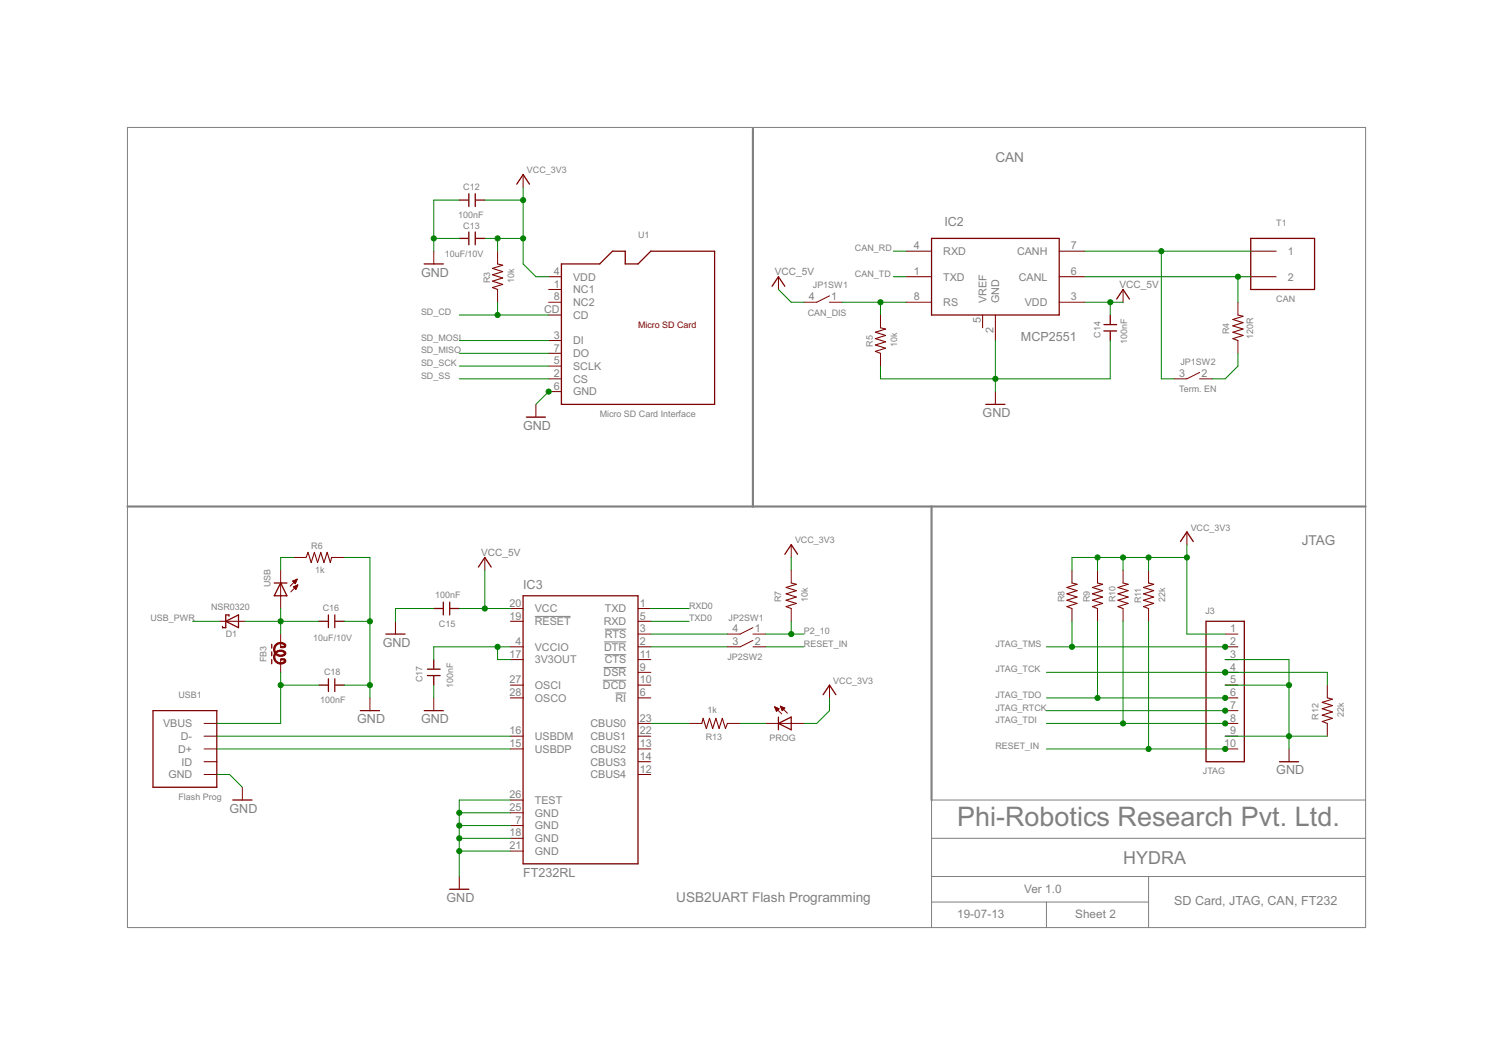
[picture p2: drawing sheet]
<svg xmlns="http://www.w3.org/2000/svg" width="297mm" height="210mm" viewBox="0 0 297 210" stroke-linecap="round" stroke-linejoin="round" font-family="sans-serif">
<g fill="none" stroke="#808080" stroke-width=".2">
<path d="M25.4 25.4h246.3v159.2h-246.3zM106.4 122.6h7.1M120 135.3h4.6M120.1 132.8h4.5M120.2 127.7h4.4M120.3 130.3h4.3M120.4 125.2h4.2M122.4 137.9h2.2M271.7 159.2h-86.4v25.4M185.3 166.8h86.4M185.3 174.4h86.4M185.3 179.5h43.2"/>
<path d="M208.2 179.5v5.1M228.5 174.4v10.2"/>
</g>
<path d="M149.8 25.6v75.2M25.4 100.8h246.3M185.3 100.8v58.4" fill="none" stroke="#808080" stroke-width=".42"/>
<g fill="none" stroke="#800000" stroke-width=".25">
<path d="M91.4 39.8h1.8M93.3 38.5v2.6M94.6 38.5v2.6M94.7 39.8h1.8M102.8 36.6l1.3-1.9 1.2 1.9M84.4 52.5h3.8M91.4 47.4h1.8M93.3 46.2v2.5M94.6 46.2v2.5M94.7 47.4h1.8M111.7 52.5h7.6l2.6-2.5h2.5v2.5h2.5l2.6-2.5h12.7v30.5h-30.5zM153.6 57l1.3-1.9 1.2 1.9"/>
<path d="M185.3 47.4h25.4v15.3h-25.4zM222.2 59.5l1.2-1.9 1.3 1.9M248.8 47.4h12.7v10.2h-12.7zM219.6 65.8h2.6M219.6 64.6h2.6M220.9 62.7v1.8M220.9 66v1.8M104.7 83h3.8M196.1 80.5h3.8M54.6 116h2.5M55.8 116l1.3 2.5h-2.5zM88.2 119.8v2.5"/>
<path d="M89.5 119.8v2.5M95.2 112.8l1.3-1.9 1.2 1.9M104.1 118.5h22.8v53.4h-22.8zM156.1 110.3l1.3-1.9 1.3 1.9M234.9 107.7l1.2-1.9 1.3 1.9M44.9 123.6l2.6-1.3v2.6zM45.6 122.6v-.3h-.7v2.6h-.6v-.3M54.1 128.2v.7M54.1 129.7v.8M54.1 131.2v.9M63.4 123.6h1.8M63.4 136.3h1.8"/>
<path d="M65.3 122.3v2.6M65.3 135v2.6M66.6 122.3v2.6M66.6 135v2.6M66.7 123.6h1.8M66.7 136.3h1.8M76.8 126.2h3.8M85 134.4h2.6M85 133.1h2.6M86.3 131.2v1.8M86.3 134.5v1.8M86.3 121.1h1.8"/>
<path d="M89.6 121.1h1.8M163.8 138.2l1.2-1.9 1.3 1.9M239.9 123.6h7.7v28h-7.7zM30.4 141.4h12.7v15.2h-12.7zM46.3 159.2h3.8M71.7 141.4h3.8M84.4 141.4h3.8M154.9 143.9l2.5-1.2v2.5zM154.9 142.7v2.5M254.6 151.6h3.8M89.5 176.9h3.8"/>
</g>
<g fill="none" stroke="#800000" stroke-width=".2">
<path d="M104.1 34.7v2.6M86.3 50v2.5M99 50v2.5M99 57.6v2.5M109.2 57.6h2.5M109.2 55.1h2.5M154.9 55.1v2.5M165 58.9l-2.5 1.2h-2.5M180.3 55.1h5M180.3 50h5M210.7 55.1h5.1M210.7 50h5.1"/>
<path d="M223.4 57.6v2.5M248.8 55.1h5.1M248.8 50h5.1M109.2 75.4h2.5M109.2 67.8h2.5M109.2 72.8h2.5M109.2 77.9h2.5M109.2 70.3h2.5M109.2 60.1h2.5M109.2 62.7h2.5M165 60.1h2.6M175.2 62.7v2.5"/>
<path d="M175.2 70.3v2.5M180.3 60.1h5M195.5 62.7v2.5M198 62.7v5.1M198 77.9v2.6M210.7 60.1h5.1M238.7 74.1l-2.6 1.3h-2.5M238.7 75.4h2.5M246.3 60.1v2.6M246.3 67.8v2.5M106.6 80.5v2.5M55.8 113.5v7.6"/>
<path d="M58.3 115.6h.6M58.4 116.8l.8-.4-.3 .9zM58.4 110.9h2.5M58.4 115.8h.5M58.4 116.8h.7M58.5 116.7h.6M58.5 115.5h.5M58.5 115.9h.4M58.6 117h.4M58.6 116h.2M58.7 117.1h.2M58.7 116.6h.5"/>
<path d="M58.7 116.1h.1M58.8 115.4h.3M58.8 117.2h.1M59 116.5h.2M59 115.3h.1M59.1 115.2l-1.4 1.4M59.1 115.2l-.4 .9M59.1 115.2l-.9 .4 .5 .5M59.2 116.4l-1.4 1.4M66 110.9h2.5M96.5 110.9v2.6M157.4 108.4v2.5"/>
<path d="M157.4 113.5v2.5M213.3 113.5v2.5M218.4 113.5v2.5M223.4 113.5v2.5M228.5 113.5v2.5M236.1 105.8v2.6M43.6 123.6h5.1M55.8 126.2v2.5M55.8 131.2v2.6M73.6 138.9v2.5M78.7 123.6v2.6M86.3 138.9v2.5"/>
<path d="M101.5 128.7h2.6M101.5 131.2h2.6M101.5 136.3h2.6M101.5 138.9h2.6M101.5 121.1h2.6M101.5 123.6h2.6M126.9 126.2h2.6M126.9 128.7h2.6M126.9 131.2h2.6M126.9 133.8h2.6M126.9 136.3h2.6M126.9 138.9h2.6"/>
<path d="M126.9 121.1h2.6M126.9 123.6h2.6M149.8 124.9l-2.5 1.3h-2.6M149.8 126.2h2.5M149.8 127.4l-2.5 1.3h-2.6M149.8 128.7h2.5M157.4 121.1v2.5M165 136.3v2.6M213.3 121.1v2.5M218.4 121.1v2.5M223.4 121.1v2.5M228.5 121.1v2.5"/>
<path d="M243.8 126.2h2.5M243.8 128.7h2.5M243.8 131.2h2.5M243.8 133.8h2.5M243.8 136.3h2.5M243.8 138.9h2.5M264.1 136.3v2.6M40.6 143.9h2.5M40.6 146.5h2.5M40.6 149h2.5M40.6 151.6h2.5M40.6 154.1h2.5"/>
<path d="M48.2 156.6v2.6M101.5 146.5h2.6M101.5 149h2.6M101.5 159.2h2.6M126.9 143.9h2.6M126.9 146.5h2.6M126.9 149h2.6M126.9 151.6h2.6M126.9 154.1h2.6M137.1 143.9h2.5M144.7 143.9h2.6M152.3 143.9h7.7"/>
<path d="M154.1 140.6l1.4 1.4M154.1 140.6l.9 .4-.5 .5zM154.1 140.7h.2M154.2 140.8h.4M154.2 141h.7M154.3 141.1h.6M154.3 141.2h.5M154.4 141.3h.3M154.5 141.5h.1M155.3 140.5l1.4 1.4M155.3 140.5l.8 .4-.5 .5zM155.3 140.6h.2"/>
<path d="M155.3 140.7h.5M155.4 140.8h.6M155.4 141h.7M155.5 141.1h.4M155.6 141.2h.2M155.6 141.3h.1M243.8 141.4h2.5M243.8 143.9h2.5M243.8 146.5h2.5M243.8 149h2.5M256.5 149v2.6M264.1 143.9v2.6"/>
<path d="M91.4 174.4v2.5M101.5 164.3h2.6M101.5 161.7h2.6M101.5 166.8h2.6M101.5 169.3h2.6"/>
</g>
<path d="M99 52.5l1 .3-2 .6 2 .6-2 .7 2 .6-2 .6 2 .7-2 .6 1 .4M175.2 65.2l1 .3-2 .6 2 .6-2 .7 2 .6-2 .6 2 .7-2 .6 1 .4M246.3 62.7l1 .2-2 .7 2 .6-2 .6 2 .7-2 .6 2 .6-2 .7 1 .4M60.9 110.9l.4-1 .6 2 .6-2 .7 2 .6-2 .7 2 .6-2 .6 2 .3-1M157.4 116l1 .2-2 .7 2 .6-2 .7 2 .6-2 .6 2 .7-2 .6 1 .4M213.3 116l1 .2-2 .7 2 .6-2 .7 2 .6-2 .6 2 .7-2 .6 1 .4M218.4 116l1 .2-2.1 .7 2.1 .6-2.1 .7 2.1 .6-2.1 .6 2.1 .7-2.1 .6 1.1 .4M223.4 116l1.1 .2-2.1 .7 2.1 .6-2.1 .7 2.1 .6-2.1 .6 2.1 .7-2.1 .6 1 .4M228.5 116l1 .2-2 .7 2 .6-2 .7 2 .6-2 .6 2 .7-2 .6 1 .4M264.1 138.9l1 .2-2 .6 2 .7-2 .6 2 .6-2 .7 2 .6-2 .7 1 .3M139.6 143.9l.3-1 .6 2 .7-2 .6 2 .6-2 .7 2 .6-2 .6 2 .4-1" fill="none" stroke="#800000" stroke-width=".21"/>
<g fill="#800000" stroke="#800000" stroke-width=".2">
<path d="M56.6 131.1l.3 .4-.3 .3-.1-.2z" fill-rule="evenodd"/>
<path d="M56.6 129.6l.3 .4-.3 .3-.1-.2z" fill-rule="evenodd"/>
<path d="M56.6 128.1l.3 .3-.3 .4-.1-.2z" fill-rule="evenodd"/>
<path d="M55.8 131.1h.8v.3h-.7z" fill-rule="evenodd"/>
<path d="M55.9 128.6h.7v.2l-.7 .1-.1-.1z" fill-rule="evenodd"/>
<path d="M54.8 129.8a1.41 1.41 0 0 1 1.9-.2l-.2 .2a1.14 1.14 0 0 0-1.5 .2 1.14 1.14 0 0 0 0 1.5 1.14 1.14 0 0 0 1.5 .1l.2 .2a1.4 1.4 0 0 1-1.9-.1 1.4 1.4 0 0 1 0-1.9z" fill-rule="evenodd"/>
<path d="M54.8 128.3a1.41 1.41 0 0 1 1.9-.2l-.2 .2a1.14 1.14 0 0 0-1.5 .1 1.14 1.14 0 0 0 0 1.6 1.14 1.14 0 0 0 1.5 .1l.2 .2a1.4 1.4 0 0 1-1.9-.1 1.4 1.4 0 0 1 0-1.9z" fill-rule="evenodd"/>
</g>
<g fill="none" stroke="#008000" stroke-width=".2">
<path d="M91.4 39.8h-5.1v10.2M96.5 39.8h7.6M104.1 37.3v15.2l2.5 2.6h2.6M86.3 47.4h5.1M96.5 47.4h7.6M99 47.4v2.6M154.9 57.6l2.5 2.5h2.6M177.7 55.1h2.6M177.7 50h2.6M215.8 55.1h33M215.8 50h33M231.1 50v25.4h2.5"/>
<path d="M246.3 55.1v5M91.4 75.4h17.8M91.4 62.7h17.8M91.4 67.8h17.8M91.4 70.3h17.8M91.4 72.8h17.8M99 60.1v2.6M109.2 77.9l-2.6 2.6M167.6 60.1h12.7M175.2 60.1v2.6M198 67.8v10.1M215.8 60.1h7.6"/>
<path d="M220.9 60.1v2.6M220.9 67.8v7.6h-45.7v-2.6M246.3 70.3v2.5l-2.5 2.6h-2.6M58.4 110.9h-2.6v2.6M68.5 110.9h5.1v28M96.5 113.5v7.6M157.4 110.9v2.6M218.4 110.9v2.6M223.4 110.9v2.6M228.5 110.9v2.6M236.1 108.4v17.8h7.7M236.1 110.9h-22.8v2.6"/>
<path d="M38.3 123.6h5.3M48.7 123.6h14.7M55.8 133.8v10.1h-12.7M55.8 136.3h7.6M55.8 121.1v5.1M68.5 136.3h5.1M68.5 123.6h5.1M86.3 136.3v2.6M86.3 121.1h-7.6v2.5M91.4 121.1h10.1M99 128.7v2.5h2.5M101.5 128.7h-15.2v2.5"/>
<path d="M129.5 126.2h15.2M129.5 121.1h7.6M129.5 123.6h7.6M129.5 128.7h15.2M152.3 126.2h7.7M152.3 128.7h7.7M157.4 123.6v2.6M165 138.9v2.5l-2.5 2.5h-2.5M208.2 128.7h35.6M208.2 133.8h55.9v2.5M208.2 138.9h35.6M213.3 123.6v5.1"/>
<path d="M218.4 123.6v15.3M223.4 123.6v20.3M228.5 123.6v25.4M243.8 131.2h12.7v17.8M243.8 136.3h12.7M43.1 146.5h58.4M43.1 154.1h2.6l2.5 2.5M43.1 149h58.4M101.5 159.2h-10.1v15.2M129.5 143.9h7.6M147.3 143.9h5M208.2 143.9h35.6"/>
<path d="M208.2 141.4h35.6M208.2 149h35.6M243.8 146.5h20.3M91.4 161.7h10.1M91.4 164.3h10.1M91.4 166.8h10.1M91.4 169.3h10.1"/>
</g>
<g fill="#008000" stroke="#008000" stroke-width=".2">
<circle cx="104.1" cy="47.4" r=".51"/>
<circle cx="99" cy="47.4" r=".51"/>
<circle cx="104.1" cy="39.8" r=".51"/>
<circle cx="236.1" cy="110.9" r=".51"/>
<circle cx="218.4" cy="110.9" r=".51"/>
<circle cx="223.4" cy="110.9" r=".51"/>
<circle cx="228.5" cy="110.9" r=".51"/>
<circle cx="109.2" cy="77.9" r=".51"/>
<circle cx="198" cy="75.4" r=".51"/>
<circle cx="256.5" cy="146.5" r=".51"/>
<circle cx="256.5" cy="136.3" r=".51"/>
<circle cx="91.4" cy="161.7" r=".51"/>
<circle cx="91.4" cy="164.3" r=".51"/>
<circle cx="91.4" cy="166.8" r=".51"/>
<circle cx="91.4" cy="169.3" r=".51"/>
<circle cx="73.6" cy="136.3" r=".51"/>
<circle cx="73.6" cy="123.6" r=".51"/>
<circle cx="86.3" cy="47.4" r=".51"/>
<circle cx="220.9" cy="60.1" r=".51"/>
<circle cx="96.5" cy="121.1" r=".51"/>
<circle cx="175.2" cy="60.1" r=".51"/>
<circle cx="231.1" cy="50" r=".51"/>
<circle cx="246.3" cy="55.1" r=".51"/>
<circle cx="213.3" cy="128.7" r=".51"/>
<circle cx="243.8" cy="128.7" r=".51"/>
<circle cx="243.8" cy="133.8" r=".51"/>
<circle cx="218.4" cy="138.9" r=".51"/>
<circle cx="243.8" cy="138.9" r=".51"/>
<circle cx="243.8" cy="141.4" r=".51"/>
<circle cx="223.4" cy="143.9" r=".51"/>
<circle cx="243.8" cy="143.9" r=".51"/>
<circle cx="228.5" cy="149" r=".51"/>
<circle cx="243.8" cy="149" r=".51"/>
<circle cx="99" cy="128.7" r=".51"/>
<circle cx="157.4" cy="126.2" r=".51"/>
<circle cx="55.8" cy="136.3" r=".51"/>
<circle cx="55.8" cy="123.6" r=".51"/>
<circle cx="99" cy="62.7" r=".51"/>
</g>
<text font-size="6" fill="#808080" x="190.4" y="164.2">Phi-Robotics Research Pvt. Ltd.</text>
<text font-size="4" fill="#808080" x="223.4" y="171.9">HYDRA</text>
<g font-size="3" fill="#808080">
<text x="198" y="32.2">CAN</text>
<text x="259" y="108.4">JTAG</text>
<text x="134.6" y="179.5">USB2UART Flash Programming</text>
</g>
<g font-size="2.8" fill="#808080">
<text x="187.9" y="44.9">IC2</text>
<text x="83.8" y="55.1">GND</text>
<text x="203.1" y="67.8">MCP2551</text>
<text x="195.5" y="83">GND</text>
<text x="104.1" y="85.5">GND</text>
<text x="104.1" y="117.3">IC3</text>
<text x="76.1" y="128.7">GND</text>
<text x="71.1" y="143.9">GND</text>
<text x="83.8" y="143.9">GND</text>
<text x="253.9" y="154.1">GND</text>
<text x="45.7" y="161.7">GND</text>
<text x="88.8" y="179.5">GND</text>
<text x="104.1" y="174.4">FT232RL</text>
<text x="233.6" y="180.1">SD Card, JTAG, CAN, FT232</text>
</g>
<g font-size="2.6" fill="#808080">
<text x="203.8" y="177.6">Ver 1.0</text>
<text x="190.4" y="182.7">19-07-13</text>
<text x="213.9" y="182.7">Sheet 2</text>
</g>
<g font-size="2.4" fill="#808080">
<text x="181.8" y="49.6">4</text>
<text x="187.7" y="50.7">RXD</text>
<text x="202.3" y="50.7">CANH</text>
<text x="213.1" y="49.6">7</text>
<text x="256.2" y="50.7">1</text>
<text x="110.2" y="57.2">1</text>
<text x="110.2" y="54.7">4</text>
<text x="110.2" y="59.8">8</text>
<text x="114" y="58.4">NC1</text>
<text x="114" y="55.8">VDD</text>
<text x="160.9" y="59.8">4</text>
<text x="165.4" y="59.8">1</text>
<text x="181.8" y="54.7">1</text>
<text x="181.8" y="59.8">8</text>
<text x="187.7" y="55.8">TXD</text>
<text x="202.7" y="55.8">CANL</text>
<text x="213.1" y="59.8">3</text>
<text x="213.1" y="54.7">6</text>
<text x="256.2" y="55.8">2</text>
<text x="108.3" y="62.3">CD</text>
<text x="114" y="60.9">NC2</text>
<text x="114" y="63.4">CD</text>
<text x="187.7" y="60.9">RS</text>
<text x="195.1" y="64.2" transform="rotate(-90 195.1 64.2)">5</text>
<text x="196.3" y="60.3" transform="rotate(-90 196.3 60.3)">VREF</text>
<text x="198.8" y="60.3" transform="rotate(-90 198.8 60.3)">GND</text>
<text x="203.9" y="60.9">VDD</text>
<text x="110.2" y="67.4">3</text>
<text x="110.2" y="69.9">7</text>
<text x="114" y="68.5">DI</text>
<text x="114" y="71.1">DO</text>
<text x="197.7" y="66.2" transform="rotate(-90 197.7 66.2)">2</text>
<text x="110.2" y="75">2</text>
<text x="110.2" y="72.5">5</text>
<text x="110.2" y="77.6">6</text>
<text x="114" y="76.1">CS</text>
<text x="114" y="73.6">SCLK</text>
<text x="234.6" y="75">3</text>
<text x="239" y="75">2</text>
<text x="114" y="78.7">GND</text>
<text x="101.4" y="120.7">20</text>
<text x="101.4" y="123.3">19</text>
<text x="106.4" y="121.8">VCC</text>
<text x="106.4" y="124.4">RESET</text>
<text x="120.1" y="124.4">RXD</text>
<text x="120.3" y="121.8">TXD</text>
<text x="127.3" y="120.7">1</text>
<text x="127.3" y="123.3">5</text>
<text x="127.3" y="125.8">3</text>
<text x="145.7" y="125.8">4</text>
<text x="150.1" y="125.8">1</text>
<text x="244.8" y="125.8">1</text>
<text x="101.4" y="130.9">17</text>
<text x="102.5" y="128.3">4</text>
<text x="106.4" y="132">3V3OUT</text>
<text x="106.4" y="129.5">VCCIO</text>
<text x="120.2" y="129.5">DTR</text>
<text x="120.3" y="132">CTS</text>
<text x="120.4" y="126.9">RTS</text>
<text x="127.3" y="130.9">11</text>
<text x="127.3" y="128.3">2</text>
<text x="145.7" y="128.3">3</text>
<text x="150.1" y="128.3">2</text>
<text x="244.8" y="128.3">2</text>
<text x="244.8" y="130.9">3</text>
<text x="101.4" y="136">27</text>
<text x="106.4" y="137.1">OSCI</text>
<text x="120" y="137.1">DCD</text>
<text x="120.1" y="134.5">DSR</text>
<text x="127.3" y="133.4">9</text>
<text x="127.3" y="136">10</text>
<text x="244.8" y="133.4">4</text>
<text x="244.8" y="136">5</text>
<text x="101.4" y="138.5">28</text>
<text x="106.4" y="139.6">OSCO</text>
<text x="122.5" y="139.6">RI</text>
<text x="127.3" y="138.5">6</text>
<text x="127.3" y="143.6">23</text>
<text x="244.8" y="138.5">6</text>
<text x="244.8" y="141">7</text>
<text x="244.8" y="143.6">8</text>
<text x="32.5" y="144.7">VBUS</text>
<text x="35.5" y="149.8">D+</text>
<text x="36" y="147.2">D-</text>
<text x="101.4" y="148.7">15</text>
<text x="101.4" y="146.1">16</text>
<text x="106.4" y="149.8">USBDP</text>
<text x="106.4" y="147.2">USBDM</text>
<text x="117.5" y="144.7">CBUS0</text>
<text x="117.5" y="147.2">CBUS1</text>
<text x="117.5" y="149.8">CBUS2</text>
<text x="127.3" y="146.1">22</text>
<text x="127.3" y="148.7">13</text>
<text x="243.6" y="148.7">10</text>
<text x="244.8" y="146.1">9</text>
<text x="33.5" y="154.9">GND</text>
<text x="36.1" y="152.3">ID</text>
<text x="117.5" y="152.3">CBUS3</text>
<text x="117.5" y="154.9">CBUS4</text>
<text x="127.3" y="151.2">14</text>
<text x="127.3" y="153.7">12</text>
<text x="101.4" y="161.4">25</text>
<text x="101.4" y="158.8">26</text>
<text x="106.4" y="159.9">TEST</text>
<text x="101.4" y="166.4">18</text>
<text x="102.5" y="163.9">7</text>
<text x="106.4" y="165">GND</text>
<text x="106.4" y="162.5">GND</text>
<text x="106.4" y="167.5">GND</text>
<text x="101.4" y="169">21</text>
<text x="106.4" y="170.1">GND</text>
</g>
<g font-size="2.2" fill="#808080">
<text x="154.1" y="54.7">VCC_5V</text>
<text x="222.7" y="57.2">VCC_5V</text>
<text x="95.7" y="110.6">VCC_5V</text>
</g>
<g font-size="2" fill="#808080">
<text x="104.8" y="34.5">VCC_3V3</text>
<text x="92.2" y="37.9">C12</text>
<text x="91.1" y="43.4">100nF</text>
<text x="92.2" y="45.5">C13</text>
<text x="126.9" y="47.4">U1</text>
<text x="253.9" y="44.9">T1</text>
<text x="88.5" y="51.1">10uF/10V</text>
<text x="170.1" y="50">CAN_RD</text>
<text x="97.5" y="56.3" transform="rotate(-90 97.5 56.3)">R3</text>
<text x="102.3" y="56.3" transform="rotate(-90 102.3 56.3)">10k</text>
<text x="161.7" y="57.3">JP1SW1</text>
<text x="170.1" y="55.1">CAN_TD</text>
<text x="83.8" y="62.7">SD_CD</text>
<text x="160.7" y="62.9">CAN_DIS</text>
<text x="253.9" y="60.1">CAN</text>
<text x="83.8" y="67.8">SD_MOSI</text>
<text x="83.8" y="70.3">SD_MISO</text>
<text x="173.7" y="69" transform="rotate(-90 173.7 69)">R5</text>
<text x="178.5" y="69" transform="rotate(-90 178.5 69)">10k</text>
<text x="218.9" y="67.2" transform="rotate(-90 218.9 67.2)">C14</text>
<text x="224.3" y="68.5" transform="rotate(-90 224.3 68.5)">100nF</text>
<text x="244.5" y="66.5" transform="rotate(-90 244.5 66.5)">R4</text>
<text x="249.3" y="67.5" transform="rotate(-90 249.3 67.5)">120R</text>
<text x="83.8" y="72.8">SD_SCK</text>
<text x="83.8" y="75.4">SD_SS</text>
<text x="234.6" y="77.9">Term. EN</text>
<text x="234.9" y="72.6">JP1SW2</text>
<text x="119.3" y="83">Micro SD Card Interface</text>
<text x="236.9" y="105.6">VCC_3V3</text>
<text x="61.9" y="109.2">R6</text>
<text x="62.7" y="114">1k</text>
<text x="158.2" y="108.1">VCC_3V3</text>
<text x="53.8" y="116.9" transform="rotate(-90 53.8 116.9)">USB</text>
<text x="86.6" y="119">100nF</text>
<text x="155.4" y="119.8" transform="rotate(-90 155.4 119.8)">R7</text>
<text x="160.7" y="119.8" transform="rotate(-90 160.7 119.8)">10k</text>
<text x="211.8" y="119.8" transform="rotate(-90 211.8 119.8)">R8</text>
<text x="216.9" y="119.8" transform="rotate(-90 216.9 119.8)">R9</text>
<text x="221.9" y="119.8" transform="rotate(-90 221.9 119.8)">R10</text>
<text x="231.8" y="119.8" transform="rotate(-90 231.8 119.8)">22k</text>
<text x="29.9" y="123.6">USB_PWR</text>
<text x="42" y="121.5">NSR0320</text>
<text x="64.2" y="121.6">C16</text>
<text x="87.3" y="124.8">C15</text>
<text x="137.1" y="121.1">RXD0</text>
<text x="137.1" y="123.6">TXD0</text>
<text x="145" y="123.6">JP2SW1</text>
<text x="227" y="120.1" transform="rotate(-90 227 120.1)">R11</text>
<text x="239.8" y="122.1">J3</text>
<text x="44.9" y="126.8">D1</text>
<text x="53" y="131.7" transform="rotate(-90 53 131.7)">FB3</text>
<text x="62.3" y="127.5">10uF/10V</text>
<text x="144.7" y="131.2">JP2SW2</text>
<text x="159.9" y="128.7">RESET_IN</text>
<text x="159.9" y="126.2">P2_10</text>
<text x="198" y="128.7">JTAG_TMS</text>
<text x="64.5" y="134.3">C18</text>
<text x="84.1" y="135.8" transform="rotate(-90 84.1 135.8)">C17</text>
<text x="90.2" y="136.8" transform="rotate(-90 90.2 136.8)">100nF</text>
<text x="165.8" y="136.1">VCC_3V3</text>
<text x="198" y="133.8">JTAG_TCK</text>
<text x="35.5" y="138.9">USB1</text>
<text x="63.7" y="139.9">100nF</text>
<text x="140.8" y="141.9">1k</text>
<text x="198" y="138.9">JTAG_TDO</text>
<text x="198" y="141.4">JTAG_RTCK</text>
<text x="198" y="143.9">JTAG_TDI</text>
<text x="262.3" y="143.2" transform="rotate(-90 262.3 143.2)">R12</text>
<text x="267.4" y="142.7" transform="rotate(-90 267.4 142.7)">22k</text>
<text x="140.4" y="147.2">R13</text>
<text x="153.1" y="147.5">PROG</text>
<text x="198" y="149">RESET_IN</text>
<text x="239.3" y="154.1">JTAG</text>
<text x="35.5" y="159.2">Flash Prog</text>
</g>
<text font-size="2" fill="#800000" x="126.9" y="65.2">Micro SD Card</text>
</svg>
